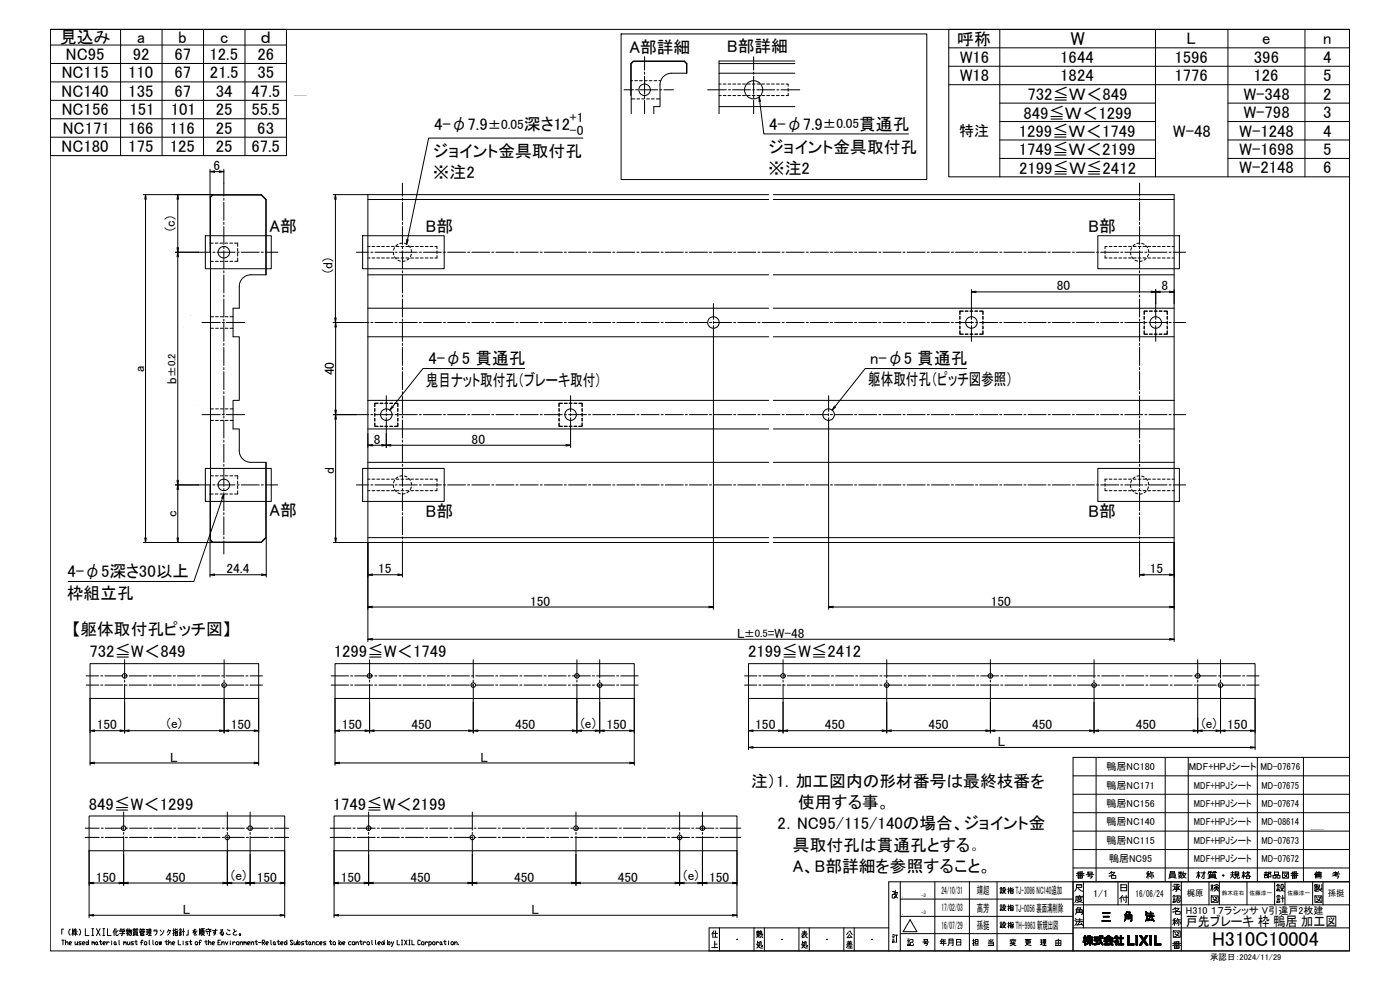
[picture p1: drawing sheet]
<svg xmlns="http://www.w3.org/2000/svg" width="841mm" height="594mm" viewBox="0 0 841 594" stroke-linecap="round" stroke-linejoin="round" font-family="sans-serif">
<!-- layer: TOS_WA -->
<g fill="none" stroke="#000" stroke-width=".6">
<path d="M30 18h781v553h-781zM658 455v75M700 455v75M714 455v75M755 455v75M783 455v75M811 455h-166v116v-41h166h-277v41M645 477h166M645 466h166M645 499h166M645 488h166M645 510h166"/>
<path d="M811 510h.1M811 510v61h-385v-14h108M536 535h1v2h-1v2h1v-1M538 536v2l1 1M538 536h1M538 535l-1 2M539 536v2l-2 1M541 530v41M547 532l4 7h-8zM562 530v41M582 530v41M599 530v41"/>
<path d="M601 534h1M601 536h1h-1zM601 533h1M601 535h1M603 535h1l-2 2M603 535l1 2M604 534v1v-2h-1l-1 2M605 534h1M606 533v4M606 535l-1 1M607 533v2l2-1M607 535h2v2h-2z"/>
<path d="M607 536h2M609 533l-2 1M645 521h166M647 526l2-1 2 1M647 525h4M647 533h3v-2h-3v2l-1 2M647 539h3M647 531h3M648 526h2v1h-2zM648 524v1M648 527h2M648 539v1h1v-1"/>
<path d="M648 533v1l3 1M648 538h.1M649 524v3M650 524h-3M650 524v1M651 538h-5v3v1M651 530v27M653 525h4M654 527l2-1v1h-1M654 524h2v1h-2zM655 525l-1 1M666 526h1"/>
<path d="M667 524h3l-2 2h-2M667 525h1M668 523l-2 2M668 526h2v2h-2zM672 530v14M673 531h4v4h-4zM673 533h4M674 539l-1 1M674 539h4M674 538v1v3M675 540v1M677 538v4h-1"/>
<path d="M678 530v14M689 525h2M690 524v4M690 523l-1 1M690 527v-2l-1 2M691 524h2M691 523v2M691 525v2M692 524v4M693 525v2M703 525h3v2h-3zM703 526h3"/>
<path d="M703 524h3h-3zM703 527h-1M703 530v41M704 532h2l-2 3M704 539h2M705 540h1M705 538h1M705 531h3l-1 1v3h-1M705 527h2M706 534h2M706 533h2M707 538h2v2h-1"/>
<path d="M707 539l1 1M708 538l-1 1v1M708 532v2l1 1M708 525l1-1 1 1M708 526h2M708 524h2M708 524h1M709 532l-1 1M709 526l-1 1h2M709 524v1M710 530v41M710 526l-1 1h-1"/>
<path d="M710 524h.1M711 525v1l1 1M711 525h1M711 524l-1 2M712 525v1l-2 1M719 524h2M720 523v5M721 527l-1-3-1 3M721 524h3M723 523v5M723 524l-1 3M726 524h2"/>
<path d="M726 530v14M726 525h4v2h-4zM726 526h4M726 527h4M727 527l-1 1M727 524v1M727 532h2M728 538h4v4h-4zM728 523l-2 1v1M728 531v4M728 539l1 1M729 524h2"/>
<path d="M729 534l-1-2-1 3M729 532l2-1 1 1M729 527l2 1M730 533h2v1h-2zM730 539v1M730 524v1M730 532h2M730 523l-1 1-1 1M731 532v2l-2 1M731 534l1 1M731 539a4 4 0 0 1-3 3M731 535h1"/>
<path d="M732 530v14M739 526h3M739 524h2M740 526l2 1M740 523v3l-1 1M742 524h2v2h-2zM742 525h2M743 526l-1 1v1M743 526v2h1l1-1M746 524h2M747 523v5M748 527l-1-3-1 3"/>
<path d="M749 526h2v2h-2zM749 530v14M749 525l2 2M749 524h2l-3 3M750 523l-2 2M759 525h3M760 526h1v1h-1zM760 524h1M760 524v1M761 524h.1M761 524v1M763 527h1l-1-2 1-1h-2v3"/>
<path d="M765 526h2v1h-2zM766 524h2v1h-2zM766 530v14M767 532h2M767 539h2M767 534h2v1h-2zM767 526h2v1h-2zM767 534h1M767 533h1M767 531h1M767 540h2M767 538h2"/>
<path d="M769 533h2l-2 2M770 540h2M770 534v1h2M770 524h4v3h-4zM771 538v4M771 524l1 1M771 526l2 1M772 532l-1 1v-2h-1l-1 2M772 530v14M772 524l1 1M773 524v2l-2 1M776 526l2-1 2 1"/>
<path d="M776 525h4M776 526h3v1h-3zM776 527h3M776 524l1 1M778 524v3M779 524h-3M779 524l-1 1M789 530v14M790 532h2M790 534h4M790 538h4v4h-4zM790 534v-1h2v1"/>
<path d="M790 532h.1M790 531v1h2M790 525h.1M791 539v1M791 535h.1M791 524l-1 1v2M791 524h3M791 531v3M791 527v-2h3l-1 2M791 526h3M792 534l-2 1M792 524v1"/>
<path d="M792 539l1 1M792 534h.1M792 534l2 1M792 535h-2M792 525v2M793 532v1M793 524v1M793 539a4 4 0 0 1-2 3M794 534l-1 1M794 525h-3v2M794 531v3M795 530v14"/>
<path d="M801 525h4M801 524h2M802 525v1h2l-1 1M802 524v1M804 525l-2 1M804 524l-3 2M38 558h-1v3M42 558a2.2 2.2 0 0 0 0 4M43 559h1M44 558v4M44 560h2M45 559h1"/>
<path d="M45 558l-1 1M45 558v4M48 558a2.2 2.2 0 0 1 0 4M51 558v4h2M55 558h1M56 558v4M58 558l2 4M60 558l-2 4M62 558h1M62 558v4M65 558v4h2M69 559v3"/>
<path d="M69 558l-1 2M70 558v4h1v-1M71 559l-1 1M72 559h3M72 559h3l-2 1v2M72 558l1 1M73 558v1M75 558l-1 1M76 558v1h1M76 559v1M76 558v4M77 559h2v2l-1 1"/>
<path d="M78 558l-1 2M78 559l-1 2M78 559v3M80 558h1M80 560h2v2h-2zM81 558v1M81 558h-1v1M82 558h1M82 558v1M83 558h-1l-1 1M84 558h1M84 560h2v1h-2z"/>
<path d="M84 558v1M85 558v1M85 559h.1M86 558h1M86 558l-1 1M86 558v1M88 560h1M88 558h1M88 558v3M89 558h2v2h-2zM89 559h2M90 558v4"/>
<path d="M92 559h2l-1 3M92 559h2M96 559h1M98 559l-1 2-1 1M101 558v1M104 559h1M104 558v4M105 558v1h2M107 558l-2 1M108 559v-1l1 1M108 559h1M108 559v3"/>
<path d="M109 559h2M110 558v4M113 559v3h-1M117 558l-1 2 1-1v2M118 558l-2 1M118 559l-1 2v1l1-1M120 558v4M120 558v3M121 558v4M121 558h2M121 559h2v2h-2zM121 559h2"/>
<path d="M122 558v1M124 559v-1h3v1M124 560h3M125 558h.1M126 559v3h-1M129 558v2h-1h1v1l-1 1M131 559h-3M132 559l2-1-2 3 2-1v2l-1-1 1 1M137 558l1 1M141 558v2M142 559l-1 1-1 1 1 1 1-1M429 559l-1 1v3"/>
<path d="M430 559v4M432 557v14M453 557v14M455 559h1M455 560v1M455 559v1h1M456 560v1v-1M456 560h2v2v-1M457 559l-1 3M459 557v14M480 557v14M482 560h3"/>
<path d="M483 559v2l-1 1M486 557v14M507 557v14M510 560l-1 1M510 559h1l1 2M513 557v14M541 550h104M541 540h104M547 542l4 7h-8zM547 552l4 8h-8zM601 544h1M601 555h1"/>
<path d="M601 546h1v1h-1zM601 556h1v1h-1zM601 545h1M601 556h1M601 554h1M603 545h1l-2 2M603 556h1l-2 1M603 546l1 1M603 556l1 1M604 544v1v-1h-1l-1 1M604 555v-1h-1l-1 2M605 544h1"/>
<path d="M605 555h1M606 544v3M606 554v3M606 545l-1 1M606 556h-1M607 544v1h2M607 545h2v2h-2zM607 554v1h2M607 556h2v1h-2zM607 546h2M607 557h2M609 544h-2"/>
<path d="M609 554l-2 1M645 557h166M645 544h166M646 553l1 1M646 552l1 1M646 549l1-1v-2h3v3M647 547h3M647 548h3M647 554l-1 2M647 541h3l-3 1M647 554h4M647 553h3"/>
<path d="M647 541l1 1h3M648 545h1l-1 1v2M648 545l-2 1M649 552v2l-2 2M649 554l2 2M650 555l-3 1M662 553h5M662 548h5M662 549h5M663 551h3M663 550h3M675 553l1-1v-3h4v4h-1"/>
<path d="M676 549h4v4h-1h1v-3h-4v2l-1 1 1-1zM676 550h4v3h-1h1v-3h-4v2l-1 1 1-1zM676 551h4M676 552h4M676 550h4M677 548l-1 2 1-2M677 548l-1 2M677 548h2l-1 1M677 547l-1 2M677 548l-1 1M678 549l1-1h-2h2l-1 2 1-2h-2h2l-1 2M678 549v3"/>
<path d="M688 549l1 1M688 548l1 1M688 547l1 2M689 551l-1 2zM689 551l-1 2M689 550h4M690 549h3M691 548v2l-1 3M691 547v3l-1 3 1-3v-2v2l-1 3M693 553h-4M693 552l-4 1M693 553l-1-2 1 2"/>
<path d="M704 553h3M705 541h1v1h-1zM705 559h4v4h-4zM706 560v1M706 552v4M706 546h2l-1 1-3 1M706 546l1 1M706 552h-1M706 545l-2 1M706 548h3v1h-3zM706 555v-2l-2 2M707 541l-1 1"/>
<path d="M707 560l1 1M707 540v2h1l1-1M707 553h2M707 552v2M708 554l-1 1M708 540v1M708 553v3M708 560a4 4 0 0 1-2 3M709 541h.1M709 554v1M729 540l2 1M767 541h2v1h-2z"/>
<path d="M791 540l2 1M37 565h2M38 565v3M39 567l1-1 1 2M39 565v3M42 567h1v-1h-1v1l1 1M44 561v-2l-1 2M44 561l1-1 1 1M45 566v2l2-1M47 566v2M49 566h-2l2 1-2 1M50 567h1v-1h-1v2h1"/>
<path d="M52 566l1 1-1 1v-1zM53 565v3M55 562h1M55 566h1v1M55 566v2M56 566h1v2M58 566h1l-1 2-1-1zM59 567v1M60 566h1M60 565v2l1 1v-1M62 562h1M62 567h1v-1h-1v1l1 1"/>
<path d="M64 566v2M66 566h-1l-1 1M67 565v1M67 566v2M69 566h1l-1 2v-1zM70 567v1M71 565l1 3M72 561h3M74 566h1v1M74 566v2M75 566h1v2M77 566v2l1-1"/>
<path d="M77 560l-1 1M78 566v2M80 566h-1l1 1-1 1M80 560h2M80 561h2M81 562h-1M81 566h1M82 565v2v1v-1M82 562h1M84 560v-1h3v1M84 561h2v1h-2zM84 561h.1"/>
<path d="M84 566h2M86 565h-1v3M87 566h1v2l-1-1zM89 561h-1M89 562h2M89 561h2M90 565v3M92 565v3M94 566h1l-1 2-1-1zM96 566v2v-2l1 2v-2M99 566h2M100 565v2v1l1-1"/>
<path d="M100 560l1-1h1l-1 3M101 567l1-1 1 2M101 565v3M104 567h1v-1h-1v1l1 1M105 560l-1 1M105 560h2v2h-2zM105 561h2M107 565v3h2M108 560h1M108 561v1M109 561h.1M109 561l-1 1"/>
<path d="M110 565v1M110 566v2M113 566h-1v1h1l-1 1M114 566h1M114 565v2l1 1v-1M118 566h1l-1 2-1-1zM119 566h2M121 565h-1v3M121 560h2M122 561l-1 1M122 561l1 1M123 566h1"/>
<path d="M124 565v2v1v-1M124 560l1 1M125 567l1-1 1 2M125 565v3M127 567h2v-1h-2v1l2 1M131 566h1M132 565h-1v3h1M133 567l1-1 1 2M133 566v2M135 566l1 2 1-2M136 560v1h1h1M138 565v1"/>
<path d="M138 566v2M140 566v2M141 566l-1 1M142 566h2l-1 2-1-1zM144 567l1-1 1 2M144 566v2M146 566h1v1M146 566v2M147 566h1v2M149 567h1v-1h-1v1l1 1M151 567l1-1v2M151 566v2"/>
<path d="M153 566h2M154 565v2v1l1-1M155 566h2M158 566h1v-1h-1v3M158 566l1 2M160 567h1v-1h-1v1l1 1M163 565v3M165 566v2l-1-1zM165 567l1 1M166 566h2M167 565v2l1 1v-1M169 567h1v-1h-1v1l1 1"/>
<path d="M171 566l1 1v1l-1-1zM172 565v3M176 565h-1h-1l2 2-1 1-1-1M177 566v2l1-1M178 566v2M179 565v3M180 566v2l-1-1zM183 566h-2l2 1-2 1M183 566h2M184 565v2v1l1-1M186 566h1l-1 2-1-1zM187 567v1"/>
<path d="M188 567l1-1v2M188 566v2M191 566h-1v2h1M192 567h1v-1h-1v1l1 1M196 566h-2l2 1-2 1M198 566h1M199 565v2v1v-1M200 566h2l-1 2-1-1zM204 565v3M204 566h1v2l-1-1zM206 567h1v-1h-1v2h1M211 566h-2l1 2h1"/>
<path d="M212 566h1v2l-1-1zM214 567l1-1v2M214 566v2M216 566h1M217 565v2v1v-1M218 566v2M220 566h-1l-1 1M221 566h1v2l-2-1zM223 565l1 3M226 565v3M227 567h1v-1h-1v2h1M230 566l1 1-1 1-1-1z"/>
<path d="M231 565v3M233 565v3M234 566v2l-1-1zM235 566l1 2M237 566l-2 2M239 565v3h1M241 565h1M241 568h1M242 565v3M243 565l1 3M244 565l-1 3M246 565h.1"/>
<path d="M246 568h.1M246 565v3M247 565v3h2M252 565h-1v3l1-1M254 566h1l-1 2-1-1zM255 566v2M257 566h-1l-1 1M258 566h1v2h-1M258 566v2M260 566h1v2l-1-1zM262 566v2M264 566h-1l-1 1"/>
<path d="M265 566v2l-1-1zM265 567l1 1M266 566h2M267 565v2l1 1v-1M269 565v1M269 566v2M271 566h1v2l-1-1zM273 567l1-1 1 2M273 566v2M275 567v1M428 569h3M428 560v1"/>
<path d="M429 561h2M429 563h2M429 567h2M429 565v4M443 564h.1M455 561h1M455 567l1 2h2M455 566h1l-1 3M455 565v3M455 562v1M455 561v1M456 562v1"/>
<path d="M456 562h-1M457 560v1M457 562v1M458 562v1M458 568h-1v-2h-1v3M470 564h.1M482 562v1M482 561h3M482 567l1 2h2M482 566h1l-1 3M482 565v3M483 561l2 2"/>
<path d="M484 563h-2M485 562h-1M485 568h-1v-2h-1v3M497 564h.1M509 568h3M509 566h3M509 567h3M509 569h3M510 568l-1 1M510 565v1M510 568h2M510 561l-1 2h2"/>
<path d="M510 566v2M511 568v1M511 562l1 1M511 565v1M524 564h.1M536 562h1M536 565h1v1h-1zM536 561h1M536 564h1M536 563h1M537 562h2M539 562v4h-1"/>
<path d="M541 561h104M545 565h2M545 567h1v1h-1zM545 566h1M545 564h1M547 564h1v2h-1v2h2v-1M554 566h4M555 567h2l-1 1M555 564h2v1h-2zM556 566l-1 1M565 567h3M566 565l-1 1"/>
<path d="M566 564v1h2M567 565v3M568 566h-2v1M569 568l1-1v-3h3v4h-1M570 566h3M570 565h3M575 564h2v4h-2zM575 566h2M584 565h1M585 564v4M585 566l-1 1M585 568h3"/>
<path d="M586 564h2v3h-2zM586 566h2M594 566h3v2h-3M594 567h3M594 565h1M595 564v2M597 564l-1 1M607 568l3-1h-2l2 1M607 565h3M607 565h.1M608 565l-1 1M608 566l-1 1"/>
<path d="M609 564v1M609 565v1M610 565h.1M616 564h3M616 565h3v2h-3zM616 566h3M617 567l2 1M618 564v3l-2 1M625 566h1M625 565h1M626 565v2M626 567h-1"/>
<path d="M626 568h2M627 567h1M627 564h1v2h-1zM627 565h1M627 564v4M634 565h3v3h-3zM634 567h3M636 564v4M651 563v1M651 565v1M651 564v2M651 563v2"/>
<path d="M652 562v1h1v1h-1l1 1v1l-1-1v3v-3l-1 1v-2v-1h1zM652 562v6M652 563v1M652 564v1M653 563v1M653 564v1M653 563v2M653 566v1M653 562h1v1v-1h1v1h1v1h-1h2v1h-1l1 3-2-2v2h-1v-2l-1 2 1-3h-1v-1h1h-1zM653 562v2M654 564v1M654 562v2"/>
<path d="M654 566v1M654 564v3M654 562v1M654 563v1M654 564v2M654 562v6M655 562v6M655 563v1M655 564v2M656 563v1M656 564v2M656 564v3"/>
<path d="M656 564v1M656 566v1M657 564v1M657 567v1M657 563h3v-1h1v1h2v1h-2l2 4-2-2-1-2h-3zM657 563v1M657 564h3v1h-1v2l2-1v1l-4 1v-1h2v-2h-2zM658 563v1M658 564v1M658 567v1M659 563v1M659 564v3"/>
<path d="M659 564v1M659 567h.1M660 563v1M660 564v1M660 567h.1M660 566v1M661 562v3M661 566v1M661 562v4M661 562v5M661 563v1M661 565v2"/>
<path d="M662 563v1M662 565v2M662 562h1v1h-1zM662 562v1M662 566v1M662 566v2M662 567v1M663 563l3-1 3 1v1h-5h-1zM663 565h6v1h-4v1h2v-1h1l1 2-1-1-5 1 1-2h-1zM663 563v1M663 565v1M663 567v1"/>
<path d="M664 565v1M664 567v1M664 563v1M664 566v2M664 565v3M664 564a1.7 1.7 0 0 1 2-1 1.7 1.7 0 0 1 2 1zM665 565v3M665 563v1M665 565v2M665 567v1M665 564h.1M665 565v1"/>
<path d="M665 562v1M666 564h.1M666 565v1M666 567v1M666 562v1M667 562v1M667 564h.1M667 565v1M667 567v1M667 563v1M667 566h.1M667 567h.1"/>
<path d="M667 566v1M668 563v1M668 565v1M668 566v1M668 566v2M668 567v1M669 563v1M669 565v1M669 567v1M669 566h.1M670 563v1M670 565v1"/>
<path d="M670 562l2 1-1 2 1 1h-1v2h-1v-2h-1l2-2h-1zM670 562v2M670 565v3M671 562v2M671 564v4M671 562v6M671 563v3M671 565v1M671 563v2M672 565v1M672 563v1M672 567v1"/>
<path d="M673 563v1M673 567v1M673 562h1v1h1v1h-1v3h1v1h-3v-1h1v-3h-1v-1h1zM673 562v6M674 562v6M674 563v1M674 567v1M675 563v1M675 567v1M677 562h1v5h3v1h-4zM677 562v6M678 562v6"/>
<path d="M679 567v1M680 567v1M681 567v1M682 562h1v6h-1zM682 562v6M683 562v6M685 562h1l1 2 1-2h2l-2 3 2 3h-2l-1-2-1 2h-2l2-3zM685 562h.1M685 567v1M685 562v1M685 566v2M686 562v2"/>
<path d="M686 566v2M686 566v1M686 565v2M686 563v1M686 563v4M687 563v3M687 564v2M688 563v4M688 563v2M688 565v2M688 563v1M688 566v1"/>
<path d="M688 562v2M688 566v2M689 566v2M689 562v1M689 567v1M689 562h.1M690 568h.1M691 562h1v6h-1zM691 562v6M692 562v6M694 562h1v5h2v1h-3zM694 562v6"/>
<path d="M695 567v1M696 567v1M697 567v1M704 568l3-1 2 1M704 567h5M706 568h2v2h-2zM706 566v1M706 569h2M706 561l2 1M707 566v4M708 566h-3M708 566v1"/>
<circle cx="735" cy="526" r=".4"/>
<circle cx="144" cy="561" r=".5"/>
</g>
<!-- layer: TOS_M1 -->
<g fill="none" stroke="#000" stroke-width=".6">
<path d="M30 18h142v75h-142zM72 18v75M97 18v75M122 18v75M147 18v75M30 27h142M30 38h142M373 20h184v88h-184zM30 49h142M181 50l3 7h-7zM30 60h142M30 71h142"/>
<path d="M378 69l4 6h-8zM30 82h142M86 117h42M87 120v203M107 120v29M126 102v16M129 103h3M134 102v8M200 117h21M202 120v71M105 152h14M107 154v135"/>
<path d="M584 174v8M586 175h106M694 174v8M697 175h6M705 174v8M114 190l4 6h-7zM200 194h14M202 196v50M429 205v161M116 244l3 7h-7zM200 249h14M202 252v71"/>
<path d="M221 260v9M224 267h5M232 260v9M235 267h105M343 260v9M498 260v106M105 291h14M107 294v29M86 326h42M126 324v23M160 323v24M200 326h21v59"/>
<path d="M242 333v14M685 333v14M705 326v59M129 345h28M224 345h15M687 345h16M224 365h202M501 365h202M224 384h479M54 420v40M135 420v20M155 420v40"/>
<path d="M201 420v40M347 420v20M381 420v40M450 420v30M754 420v30M57 439h15M75 422v18M78 439h54M137 439h16M204 439h15M222 422v18M225 439h57"/>
<path d="M284 422v18M287 439h57M349 439h8M360 422v18M363 439h15M452 439h16M470 422v18M473 439h57M533 422v18M535 439h57M595 422v18M598 439h56"/>
<path d="M657 422v18M660 439h57M720 422v18M722 439h8M733 422v18M736 439h15M57 458h96M204 458h174M452 449h299M545 483l3 6h-7zM791 491l4 7h-7zM54 511v40"/>
<path d="M74 513v19M137 511v21M150 513v19M171 511v40M201 511v40M221 513v19M284 513v19M346 513v19M408 511v21M422 513v19M443 511v40M56 530h16"/>
<path d="M77 530h57M139 530h8M153 530h15M203 530h16M224 530h57M286 530h57M349 530h57M411 530h8M425 530h15M56 550h112M203 550h237"/>
</g>
<!-- layer: TOS_S1 -->
<g fill="none" stroke="#000" stroke-width=".6">
<path d="M432 38h45M477 37h-45v31M432 44h45M379 68v-30l2-1h30l1 1v6h-9a7 7 0 0 0-7 7v13h-3v4M432 64h45M126 119l2-2h29l3 3v45h-9a7 7 0 0 0-7 7v13h-4v17h4v38h-4v18h4v13a7 7 0 0 0 7 7h9v45l-3 3h-29l-2-2zM221 120h241M462 117h-241v209h241M465 117h240v209h-240M465 120h240M221 165h241M465 165h240"/>
<path d="M221 185h241M465 185h240M221 202h241M465 202h240M221 240h241M221 258h241M465 240h240M465 258h240M221 278h241M465 278h240M221 323h241M465 323h240"/>
<path d="M54 399h101v21h-101zM201 399h180v21h-180zM450 399h304v21h-304zM54 490h117v21h-117zM201 490h242v21h-242z"/>
<circle cx="387" cy="54" r="3"/>
<circle cx="453" cy="54" r="5"/>
<circle cx="134" cy="152" r="3"/>
<circle cx="429" cy="194" r="3"/>
<circle cx="584" cy="194" r="3"/>
<circle cx="694" cy="194" r="3"/>
<circle cx="232" cy="249" r="3"/>
<circle cx="343" cy="249" r="3"/>
<circle cx="498" cy="249" r="3"/>
<circle cx="134" cy="291" r="3"/>
<circle cx="75" cy="406" r="1.4"/>
<circle cx="135" cy="412" r="1.4"/>
<circle cx="222" cy="406" r="1.4"/>
<circle cx="284" cy="412" r="1.4"/>
<circle cx="347" cy="406" r="1.4"/>
<circle cx="360" cy="412" r="1.4"/>
<circle cx="470" cy="406" r="1.4"/>
<circle cx="533" cy="412" r="1.4"/>
<circle cx="595" cy="406" r="1.4"/>
<circle cx="657" cy="412" r="1.4"/>
<circle cx="720" cy="406" r="1.4"/>
<circle cx="733" cy="412" r="1.4"/>
<circle cx="74" cy="497" r="1.4"/>
<circle cx="150" cy="497" r="1.4"/>
<circle cx="221" cy="497" r="1.4"/>
<circle cx="346" cy="497" r="1.4"/>
<circle cx="422" cy="497" r="1.4"/>
<circle cx="137" cy="503" r="1.4"/>
<circle cx="284" cy="503" r="1.4"/>
<circle cx="408" cy="503" r="1.4"/>
</g>
<!-- layer: TOS_K3 -->
<g fill="none" stroke="#000" stroke-width=".6">
<path d="M387 34v8M453 34v8M375 54h6M382 54h1M384 54h11M387 43v2M387 46v11M387 58v1M396 54h2M399 54h6M425 54h11M438 54h1"/>
<path d="M440 54h11M452 54h1M453 43v2M453 46v11M453 58v1M455 54h10M467 54h1M469 54h11M387 60v8M453 60v8M134 110v8M134 119v1"/>
<path d="M242 110v8M242 119v1M685 110v8M685 119v1M134 122v10M134 134v1M134 136v11M242 122v10M242 134v1M242 136v11M685 122v10M685 134v1"/>
<path d="M685 136v11M119 152h8M128 152h1M130 152h11M134 148v1M134 151v10M142 152h2M145 152h11M157 152h1M159 152h8M214 152h8M223 152h1"/>
<path d="M225 152h11M237 152h2M240 152h11M242 148v1M242 151v10M252 152h1M254 152h11M266 152h2M269 152h11M281 152h1M283 152h11M295 152h2"/>
<path d="M298 152h11M310 152h1M312 152h11M325 152h1M327 152h11M339 152h1M342 152h10M354 152h1M356 152h11M368 152h1M371 152h10M383 152h1"/>
<path d="M385 152h11M397 152h1M400 152h10M412 152h1M414 152h11M426 152h1M429 152h11M441 152h1M443 152h11M455 152h2M458 152h11M470 152h1"/>
<path d="M472 152h11M484 152h2M487 152h11M499 152h1M501 152h11M513 152h2M516 152h11M528 152h1M530 152h11M542 152h2M545 152h11M557 152h1"/>
<path d="M559 152h11M572 152h1M574 152h11M586 152h1M589 152h10M601 152h1M603 152h11M615 152h1M618 152h10M630 152h1M632 152h11M644 152h1"/>
<path d="M647 152h10M659 152h1M661 152h11M673 152h1M676 152h11M685 148v1M685 151v10M688 152h1M690 152h11M702 152h2M705 152h7M134 163v1"/>
<path d="M134 165v11M134 177v1M134 180v10M242 163v1M242 165v11M242 177v1M242 180v10M685 163v1M685 165v11M685 177v1M685 180v10M121 194h11"/>
<path d="M134 194h1M134 192v1M134 194v11M136 194h11M214 194h8M223 194h1M225 194h11M237 194h2M240 194h11M242 192v1M242 194v11M252 194h1"/>
<path d="M254 194h11M266 194h2M269 194h11M281 194h1M283 194h11M295 194h2M298 194h11M310 194h1M312 194h11M325 194h1M327 194h11M339 194h1"/>
<path d="M342 194h10M354 194h1M356 194h11M368 194h1M371 194h10M383 194h1M385 194h11M397 194h1M400 194h10M412 194h1M414 194h11M426 194h1"/>
<path d="M429 182v10M429 193v1M429 196v9M429 194h11M441 194h1M443 194h11M455 194h2M458 194h11M470 194h1M472 194h11M484 194h2M487 194h11"/>
<path d="M499 194h1M501 194h11M513 194h2M516 194h11M528 194h1M530 194h11M542 194h2M545 194h11M557 194h1M559 194h11M572 194h1M574 194h11"/>
<path d="M584 182v10M584 193v1M584 196v9M586 194h1M589 194h10M601 194h1M603 194h11M615 194h1M618 194h10M630 194h1M632 194h11M644 194h1"/>
<path d="M647 194h10M659 194h1M661 194h11M673 194h1M676 194h11M685 192v1M685 194v11M688 194h1M690 194h11M694 182v10M694 193v1M694 196v9"/>
<path d="M702 194h2M705 194h7M134 206v1M134 209v11M242 206v1M242 209v11M685 206v1M685 209v11M134 221v1M134 223v11M134 235v2M134 238v11"/>
<path d="M232 238v9M242 221v1M242 223v11M242 235v2M242 238v11M343 238v9M498 238v9M685 221v1M685 223v11M685 235v2M685 238v11M121 249h11"/>
<path d="M134 249h1M134 250v1M134 252v11M136 249h11M214 249h8M223 249h1M225 249h11M232 248v2M232 251v9M237 249h2M240 249h11M242 250v1"/>
<path d="M242 252v11M252 249h1M254 249h11M266 249h2M269 249h11M281 249h1M283 249h11M295 249h2M298 249h11M310 249h1M312 249h11M325 249h1"/>
<path d="M327 249h11M339 249h1M342 249h10M343 248v2M343 251v9M354 249h1M356 249h11M368 249h1M371 249h10M383 249h1M385 249h11M397 249h1"/>
<path d="M400 249h10M412 249h1M414 249h11M426 249h1M429 249h11M441 249h1M443 249h11M455 249h2M458 249h11M470 249h1M472 249h11M484 249h2"/>
<path d="M487 249h11M498 248v2M498 251v9M499 249h1M501 249h11M513 249h2M516 249h11M528 249h1M530 249h11M542 249h2M545 249h11M557 249h1"/>
<path d="M559 249h11M572 249h1M574 249h11M586 249h1M589 249h10M601 249h1M603 249h11M615 249h1M618 249h10M630 249h1M632 249h11M644 249h1"/>
<path d="M647 249h10M659 249h1M661 249h11M673 249h1M676 249h11M685 250v1M685 252v11M688 249h1M690 249h11M702 249h2M705 249h7M134 264v2"/>
<path d="M134 267v11M134 279v1M242 264v2M242 267v11M242 279v1M685 264v2M685 267v11M685 279v1M119 291h8M128 291h1M130 291h11M134 281v11"/>
<path d="M134 293v2M134 296v11M142 291h2M145 291h11M157 291h1M159 291h8M214 291h8M223 291h1M225 291h11M237 291h2M240 291h11M242 281v11"/>
<path d="M242 293v2M242 296v11M252 291h1M254 291h11M266 291h2M269 291h11M281 291h1M283 291h11M295 291h2M298 291h11M310 291h1M312 291h11"/>
<path d="M325 291h1M327 291h11M339 291h1M342 291h10M354 291h1M356 291h11M368 291h1M371 291h10M383 291h1M385 291h11M397 291h1M400 291h10"/>
<path d="M412 291h1M414 291h11M426 291h1M429 291h11M441 291h1M443 291h11M455 291h2M458 291h11M470 291h1M472 291h11M484 291h2M487 291h11"/>
<path d="M499 291h1M501 291h11M513 291h2M516 291h11M528 291h1M530 291h11M542 291h2M545 291h11M557 291h1M559 291h11M572 291h1M574 291h11"/>
<path d="M586 291h1M589 291h10M601 291h1M603 291h11M615 291h1M618 291h10M630 291h1M632 291h11M644 291h1M647 291h10M659 291h1M661 291h11"/>
<path d="M673 291h1M676 291h11M685 281v11M685 293v2M685 296v11M688 291h1M690 291h11M702 291h2M705 291h7M134 308v1M134 310v11M242 308v1"/>
<path d="M242 310v11M685 308v1M685 310v11M134 322v2M134 325v8M242 322v2M242 325v8M685 322v2M685 325v8M75 396v11M135 396v11M222 396v11"/>
<path d="M284 396v11M347 396v11M360 396v11M470 396v11M533 396v11M595 396v11M657 396v11M720 396v11M733 396v11M52 412h7M52 406h7M61 412h1"/>
<path d="M61 406h1M63 412h11M63 406h11M75 408v2M75 411v11M75 412h1M75 406h1M78 412h10M78 406h10M90 412h1M90 406h1M92 412h11"/>
<path d="M92 406h11M104 412h1M104 406h1M107 412h10M107 406h10M119 412h1M119 406h1M121 412h11M121 406h11M133 412h1M133 406h1M135 408v2"/>
<path d="M135 411v11M136 412h10M136 406h10M148 412h1M148 406h1M150 412h8M150 406h8M199 412h10M199 406h10M211 412h1M211 406h1M213 412h11"/>
<path d="M213 406h11M222 408v2M222 411v11M225 412h1M225 406h1M228 412h10M228 406h10M240 412h1M240 406h1M242 412h11M242 406h11M254 412h1"/>
<path d="M254 406h1M257 412h10M257 406h10M269 412h1M269 406h1M271 412h11M271 406h11M283 412h1M283 406h1M284 408v2M284 411v11M286 412h11"/>
<path d="M286 406h11M298 412h1M298 406h1M300 412h11M300 406h11M312 412h2M312 406h2M315 412h11M315 406h11M327 412h1M327 406h1M329 412h11"/>
<path d="M329 406h11M341 412h2M341 406h2M344 412h11M344 406h11M347 408v2M347 411v11M356 412h1M356 406h1M358 412h11M358 406h11M360 408v2"/>
<path d="M360 411v11M370 412h2M370 406h2M373 412h10M373 406h10M447 412h8M447 406h8M456 412h1M456 406h1M458 412h11M458 406h11M470 412h2"/>
<path d="M470 406h2M470 408v2M470 411v11M473 412h11M473 406h11M485 412h1M485 406h1M487 412h11M487 406h11M499 412h2M499 406h2M502 412h11"/>
<path d="M502 406h11M514 412h1M514 406h1M516 412h11M516 406h11M529 412h1M529 406h1M531 412h11M531 406h11M533 408v2M533 411v11M543 412h1"/>
<path d="M543 406h1M546 412h10M546 406h10M558 412h1M558 406h1M560 412h11M560 406h11M572 412h1M572 406h1M575 412h10M575 406h10M587 412h1"/>
<path d="M587 406h1M589 412h11M589 406h11M595 408v2M595 411v11M601 412h1M601 406h1M604 412h10M604 406h10M616 412h1M616 406h1M618 412h11"/>
<path d="M618 406h11M630 412h1M630 406h1M633 412h11M633 406h11M645 412h1M645 406h1M647 412h11M647 406h11M657 408v2M657 411v11M659 412h2"/>
<path d="M659 406h2M662 412h11M662 406h11M674 412h1M674 406h1M676 412h11M676 406h11M688 412h2M688 406h2M691 412h11M691 406h11M703 412h1"/>
<path d="M703 406h1M705 412h11M705 406h11M717 412h2M717 406h2M720 408v2M720 411v11M720 412h11M720 406h11M732 412h1M732 406h1M733 408v2"/>
<path d="M733 411v11M734 412h11M734 406h11M746 412h2M746 406h2M749 412h7M749 406h7M51 497h9M61 497h1M63 497h11M74 488v11M74 500v1"/>
<path d="M75 497h2M78 497h11M90 497h1M92 497h11M104 497h2M107 497h11M119 497h1M121 497h11M133 497h2M136 497h11M137 488v11M137 500v1"/>
<path d="M148 497h1M150 488v11M150 500v1M150 497h11M163 497h1M165 497h8M198 497h13M212 497h1M215 497h10M221 488v11M221 500v1M227 497h1"/>
<path d="M229 497h11M241 497h1M244 497h10M256 497h1M258 497h11M270 497h1M273 497h11M284 488v11M284 500v1M285 497h1M287 497h11M299 497h2"/>
<path d="M302 497h11M314 497h1M316 497h11M328 497h2M331 497h11M343 497h1M345 497h11M346 488v11M346 500v1M357 497h2M360 497h11M372 497h1"/>
<path d="M374 497h11M386 497h2M389 497h11M401 497h1M404 497h10M408 488v11M408 500v1M416 497h1M418 497h11M422 488v11M422 500v1M430 497h1"/>
<path d="M433 497h12M51 503h9M61 503h1M63 503h11M74 502v11M75 503h2M78 503h11M90 503h1M92 503h11M104 503h2M107 503h11M119 503h1"/>
<path d="M121 503h11M133 503h2M136 503h11M137 502v11M148 503h1M150 502v11M150 503h11M163 503h1M165 503h8M198 503h13M212 503h1M215 503h10"/>
<path d="M221 502v11M227 503h1M229 503h11M241 503h1M244 503h10M256 503h1M258 503h11M270 503h1M273 503h11M284 502v11M285 503h1M287 503h11"/>
<path d="M299 503h2M302 503h11M314 503h1M316 503h11M328 503h2M331 503h11M343 503h1M345 503h11M346 502v11M357 503h2M360 503h11M372 503h1"/>
<path d="M374 503h11M386 503h2M389 503h11M401 503h1M404 503h10M408 502v11M416 503h1M418 503h11M422 502v11M430 503h1M433 503h12"/>
</g>
<!-- layer: 0 -->
<g fill="none" stroke="#000" stroke-width=".6">
<path d="M570 18h241v88h-241zM601 18v88M694 18v88M738 18v88M784 18v88M570 29h241M570 40h241M456 58l3 22h87M570 51h241M457 61l-1-3v3M601 62h93M601 73h93"/>
<path d="M738 62h73M738 73h73M350 83h-92l-14 64M601 84h93M601 95h93M738 84h73M738 95h73M87 120v-3l1 3M87 117v3M106 120l1-3v3M107 117v3M126 103h3"/>
<path d="M129 103h-3l3 1M132 103h2l-2 1M132 103h2M201 120l1-3v3M202 117v3M106 154l1-2v2M106 149l1 3v-3M107 149v5M244 144v3l1-3M584 175h2M586 175h-2l2 1M692 175h2l-2 1"/>
<path d="M692 175h5M697 175h-3l3 1M703 175h2l-2 1M703 175h2M201 191l1 3v-3M201 196l1-2v2M202 191v5M315 221h-61l-20 25M581 221h-61l-20 25M201 252l1-3v3M201 246l1 3v-3M202 246v6"/>
<path d="M236 244l-2 2 2-2M501 244l-1 2 2-2M221 267h3M224 267h-3l3 1M229 267h3l-3 1M229 267h6M235 267h-3l3 1M340 267h3l-3 1M340 267h3M106 289l1 2v-2M106 294l1-3v3M107 289v5"/>
<path d="M133 299l1-2v3M134 297l-18 52h-75M87 323v3l1-3M87 323v3M106 323l1 3v-3M107 323v3M201 323l1 3v-3M202 323v3M126 345h3M129 345h-3l3 1M157 345h3l-3 1M157 345h3"/>
<path d="M221 345h3M224 345h-3l3 1M239 345h3l-3 1M239 345h3M685 345h2M687 345h-2l2 1M703 345h2l-2 1M703 345h2M221 365h3M224 364l-3 1h3M426 364l3 1h-3M426 365h3"/>
<path d="M498 365h3M501 364l-3 1h3M703 364l2 1h-2M703 365h2M221 384h3M224 384h-3h3M703 384h2h-2M703 384h2M54 439h3M57 438l-3 1h3M72 438l3 1h-3M72 439h6"/>
<path d="M78 438l-3 1h3M132 438l3 1h-3M132 439h5M137 438l-2 1h2M153 438l2 1h-2M153 439h2M201 439h3M204 438l-3 1h3M219 438l3 1h-3M219 439h6M225 438l-3 1h3M282 438l2 1h-2"/>
<path d="M282 439h5M287 438l-3 1h3M344 438l3 1h-3M344 439h5M349 438l-2 1h2M357 438l3 1h-3M357 439h6M363 438l-3 1h3M378 438l3 1h-3M378 439h3M450 439h2M452 438l-2 1h2"/>
<path d="M468 438l2 1h-2M468 439h5M473 438l-3 1h3M530 438l3 1h-3M530 439h5M535 438l-2 1h2M592 438l3 1h-3M592 439h6M598 438l-3 1h3M654 438l3 1h-3M654 439h6M660 438l-3 1h3"/>
<path d="M717 438l3 1h-3M717 439h5M722 438l-2 1h2M730 438l3 1h-3M730 439h6M736 438l-3 1h3M751 438l3 1h-3M751 439h3M54 458h3M57 458h-3l3 1M153 458h2l-2 1M153 458h2"/>
<path d="M201 458h3M204 458h-3l3 1M378 458h3l-3 1M378 458h3M450 449h2M452 449h-2h2M751 449h3h-3M751 449h3M54 530h2M56 530h-2l2 1M72 530h2l-2 1M72 530h5"/>
<path d="M77 530h-3l3 1M134 530h3l-3 1M134 530h5M139 530h-2l2 1M147 530h3l-3 1M147 530h6M153 530h-3l3 1M168 530h3l-3 1M168 530h3M201 530h2M203 530h-2l2 1M219 530h2l-2 1"/>
<path d="M219 530h5M224 530h-3l3 1M281 530h3l-3 1M281 530h5M286 530h-2l2 1M343 530h3l-3 1M343 530h6M349 530h-3l3 1M406 530h2l-2 1M406 530h5M411 530h-3l3 1M419 530h3l-3 1"/>
<path d="M419 530h6M425 530h-3l3 1M440 530h3l-3 1M440 530h3M54 550h2M56 549l-2 1h2M168 549l3 1h-3M168 550h3M201 550h2M203 549l-2 1h2M440 549l3 1h-3M440 550h3"/>
</g>
<!-- layer: TOS_K2 -->
<g fill="none" stroke="#000" stroke-width=".6">
<path d="M379 48h1M379 59h2M381 48h2M383 59h1M384 48h2M386 59h1M387 48h2M388 59h2M390 48h2M391 59h2M393 48h2M394 59h2"/>
<path d="M396 48h1M432 50h1M432 57h1M434 50h2M434 57h2M437 50h2M437 57h2M440 50h2M440 57h2M443 50h2M443 57h2M446 50h2"/>
<path d="M446 57h2M449 50h2M449 57h2M452 50h2M452 57h2M455 50h1M455 57h1M458 50h1M458 57h1M461 50h1M461 57h1M464 50h1"/>
<path d="M464 57h1M466 50h2M466 57h2M469 50h2M469 57h2M472 50h1v2M473 53v2M473 56v1h-1M123 142h40v19h-40zM126 146h2M126 157h2M129 146h2"/>
<path d="M129 157h2M132 146h2M132 157h2M135 146h2M135 157h2M138 146h2M138 157h2M141 146h2v2M143 149v2M143 152v2M143 155v2h-2M218 142h49v19h-49z"/>
<path d="M221 148h1M221 155h1M223 148h2M223 155h2M226 148h2M226 155h2M229 148h2M229 155h2M232 148h2M232 155h2M235 148h2M235 155h2"/>
<path d="M236 152l1 1M237 149l-1 1M237 154l1 2M238 148h2M238 155h2M239 147l-1 1M239 156l2 1M241 148h2M241 155h2M242 146h-2M243 146l1 1M243 157h-1"/>
<path d="M244 148h1M244 155h1M245 148l1 1M246 155l-2 1M247 148h1M247 155h1M247 150v2M247 153l-1 1M250 148h1M250 155h1M253 148h1M253 155h1"/>
<path d="M255 148h2M255 155h2M258 148h2M258 155h2M261 148h2v1M263 151v1M263 154v1h-2M659 142h49v19h-49zM664 154v1h1M664 151v1M665 148h-1v1M666 148h2"/>
<path d="M666 155h2M669 148h2M669 155h2M672 148h2M672 155h2M675 148h2M675 155h2M678 148h2M678 155h2M679 152v1M680 149l-1 1M680 154l1 2"/>
<path d="M681 148h2M681 155h2M682 147l-1 1M682 156l1 1M684 148h1M684 155h1M685 146h-2M686 146l1 1M686 157h-1M687 148h1M687 155h1M688 148l1 1"/>
<path d="M689 155l-2 1M690 148h1M690 155h1M690 150v2M690 153l-1 1M692 148h2M692 155h2M695 148h2M695 155h2M698 148h2M698 155h2M701 148h2"/>
<path d="M701 155h2M704 148h1M704 155h1M126 190h2M126 197h2M129 190h2M129 197h2M132 190h2M132 197h2M135 190h2M135 197h2M138 190h2"/>
<path d="M138 197h2M577 199v2h2M577 187v2v-2h2zM577 190v2M577 193v2M577 196v2M580 187h1M583 187h1M586 187h1M589 187h1v2M590 199v2h-1M590 190v2"/>
<path d="M590 193v2M590 196v2M687 199v2h2M687 187v2v-2h2zM687 190v2M687 193v2M687 196v2M691 187h1M693 187h2M696 187h2M699 187h2v2M701 199v2h-2"/>
<path d="M701 190v2M701 193v2M701 196v2M580 201h1M583 201h1M586 201h1M691 201h1M693 201h2M696 201h2M126 246h2M126 253h2M129 246h2"/>
<path d="M129 253h2M132 246h2M132 253h2M135 246h2M135 253h2M138 246h2M138 253h2M225 254v2h2M225 242v2v-2h2zM225 245v2M225 248v2M225 251v2"/>
<path d="M228 256h2M228 242h2M231 256h2M231 242h2M234 256h2M234 242h2M237 242h2v2M239 254v2h-2M239 245v2M239 248v2M239 251v2M336 254v2h2"/>
<path d="M336 242v2v-2h2zM336 245v2M336 248v2M336 251v2M339 256h2M339 242h2M342 256h2M342 242h2M345 256h2M345 242h2M348 242h2v2M350 254v2h-2"/>
<path d="M350 245v2M350 248v2M350 251v2M123 281h40v20h-40zM126 297h2M126 286h2M129 297h2M129 286h2M132 297h2M132 286h2M135 297h2M135 286h2"/>
<path d="M138 297h2M138 286h2M141 286h2v2M143 289v2M143 292v2M143 295v2h-2M218 281h49v20h-49zM221 295h1M221 288h1M223 295h2M223 288h2M226 295h2"/>
<path d="M226 288h2M229 295h2M229 288h2M232 295h2M232 288h2M235 295h2M235 288h2M236 291l1 2M237 289l-1 1M237 294l1 1M238 295h2M238 288h2"/>
<path d="M239 287l-1 1M239 296l2 1M241 295h2M241 288h2M242 286h-2M243 286l1 1M243 297h-1M244 295h1M244 288h1M245 287l1 2M246 295l-2 1M247 295h1"/>
<path d="M247 288h1M247 290v1M247 292l-1 2M250 295h1M250 288h1M253 295h1M253 288h1M255 295h2M255 288h2M258 295h2M258 288h2M261 288h2v1"/>
<path d="M263 293v2h-2M263 290v2M659 281h49v20h-49zM664 293v2h1M664 290v2M665 288h-1v1M666 295h2M666 288h2M669 295h2M669 288h2M672 295h2M672 288h2"/>
<path d="M675 295h2M675 288h2M678 295h2M678 288h2M679 291v2M680 289l-1 1M680 294l1 1M681 295h2M681 288h2M682 287l-1 1M682 296l1 1M684 295h1"/>
<path d="M684 288h1M685 286h-2M686 286l1 1M686 297h-1M687 295h1M687 288h1M688 287l1 2M689 295l-2 1M690 295h1M690 288h1M690 290v1M690 292l-1 2"/>
<path d="M692 295h2M692 288h2M695 295h2M695 288h2M698 295h2M698 288h2M701 295h2M701 288h2M704 295h1M704 288h1"/>
</g>
<!-- layer: TOS_S2 -->
<path d="M413 44v-6l-2-1h-31l-1 1v19M126 152v-34l2-1h29l3 3v45M160 278v45l-3 3h-29l-2-2v-33" fill="none" stroke="#000" stroke-width=".6"/>
<g fill="#fff">
<path d="M177 50h8v7h-8z" fill-rule="evenodd"/>
<path d="M374 69h8v7h-8z" fill-rule="evenodd"/>
<path d="M110 190h9v7h-9z" fill-rule="evenodd"/>
<path d="M111 244h9v7h-9z" fill-rule="evenodd"/>
<path d="M540 482h9v8h-9z" fill-rule="evenodd"/>
<path d="M787 491h9v7h-9z" fill-rule="evenodd"/>
<path d="M542 531h9v8h-9z" fill-rule="evenodd"/>
<path d="M542 542h9v8h-9z" fill-rule="evenodd"/>
</g>
<text font-size="12.1" x="728" y="568">H310C10004</text>
<text font-size="11.3" x="643" y="27">W</text>
<g font-size="10.1">
<text x="36" y="26">見込み</text>
<text x="82" y="26">a</text>
<text x="107" y="26">b</text>
<text x="132" y="26">c</text>
<text x="157" y="26">ｄ</text>
<text x="575" y="27">呼称</text>
<text x="713" y="27">L</text>
<text x="758" y="27">e</text>
<text x="795" y="27">n</text>
<text x="378" y="32">A部詳細</text>
<text x="437" y="31">B部詳細</text>
<text x="40" y="36">NC95</text>
<text x="80" y="36">92</text>
<text x="105" y="36">67</text>
<text x="126" y="36">12.5</text>
<text x="155" y="36">26</text>
<text x="577" y="38">W16</text>
<text x="637" y="38">1644</text>
<text x="706" y="38">1596</text>
<text x="753" y="38">396</text>
<text x="795" y="38">4</text>
<text x="37" y="47">NC115</text>
<text x="77" y="47">110</text>
<text x="105" y="47">67</text>
<text x="126" y="47">21.5</text>
<text x="155" y="47">35</text>
<text x="577" y="49">W18</text>
<text x="637" y="49">1824</text>
<text x="706" y="49">1776</text>
<text x="753" y="49">126</text>
<text x="795" y="49">5</text>
<text x="37" y="58">NC140</text>
<text x="77" y="58">135</text>
<text x="105" y="58">67</text>
<text x="130" y="58">34</text>
<text x="151" y="58">47.5</text>
<text x="747" y="60">W-348</text>
<text x="795" y="60">2</text>
<text x="617" y="60">732≦Ｗ＜849</text>
<text x="37" y="69">NC156</text>
<text x="78" y="69">151</text>
<text x="103" y="69">101</text>
<text x="130" y="69">25</text>
<text x="151" y="69">55.5</text>
<text x="615" y="71">849≦Ｗ＜1299</text>
<text x="747" y="71">W-798</text>
<text x="795" y="71">3</text>
<text x="261" y="78">4-φ7.9</text>
<text x="315" y="78">深さ12</text>
<text x="462" y="78">4-φ7.9</text>
<text x="38" y="80">NC171</text>
<text x="77" y="80">166</text>
<text x="102" y="80">116</text>
<text x="130" y="80">25</text>
<text x="155" y="80">63</text>
<text x="516" y="78">貫通孔</text>
<text x="612" y="82">1299≦Ｗ＜1749</text>
<text x="705" y="82">W-48</text>
<text x="745" y="82">W-1248</text>
<text x="795" y="82">4</text>
<text x="37" y="91">NC180</text>
<text x="77" y="91">175</text>
<text x="102" y="91">125</text>
<text x="130" y="91">25</text>
<text x="151" y="91">67.5</text>
<text x="260" y="94">ジョイント金具取付孔</text>
<text x="462" y="92">ジョイント金具取付孔</text>
<text x="612" y="93">1749≦Ｗ＜2199</text>
<text x="745" y="93">W-1698</text>
<text x="795" y="93">5</text>
<text x="260" y="107">※注2</text>
<text x="461" y="105">※注2</text>
<text x="612" y="105">2199≦Ｗ≦2412</text>
<text x="745" y="104">W-2148</text>
<text x="795" y="104">6</text>
<text x="162" y="139">A部</text>
<text x="256" y="139">B部</text>
<text x="654" y="139">B部</text>
<text x="257" y="219">4-φ5 貫通孔</text>
<text x="523" y="219">n-φ5 貫通孔</text>
<text x="256" y="232">鬼目ナット取付孔（ブレーキ取付）</text>
<text x="522" y="231">躯体取付孔（ピッチ図参照）</text>
<text x="162" y="310">A部</text>
<text x="256" y="311">B部</text>
<text x="654" y="311">B部</text>
<text x="41" y="347">4-φ5深さ30以上</text>
<text x="40" y="360">枠組立孔</text>
<text x="43" y="381">【躯体取付孔ピッチ図】</text>
<text x="54" y="395">732≦W＜849</text>
<text x="200" y="395">1299≦W＜1749</text>
<text x="449" y="395">2199≦W≦2412</text>
<text x="451" y="472">注）1．加工図内の形材番号は最終枝番を</text>
<text x="479" y="485">使用する事。</text>
<text x="53" y="486">849≦W＜1299</text>
<text x="200" y="486">1749≦W＜2199</text>
<text x="467" y="498">2．NC95/115/140の場合、ジョイント金</text>
<text x="476" y="511">具取付孔は貫通孔とする。</text>
<text x="476" y="524">A、B部詳細を参照すること。</text>
</g>
<text font-size="8.9" x="576" y="82">特注</text>
<g font-size="8.1">
<text x="293" y="77">±0.05</text>
<text x="342" y="74">+1</text>
<text x="494" y="77">±0.05</text>
<text x="342" y="81">-0</text>
<text x="128" y="102">6</text>
<text x="105" y="139" transform="rotate(-90 105 139)">(c)</text>
<text x="200" y="164" transform="rotate(-90 200 164)">(d)</text>
<text x="635" y="174">80</text>
<text x="698" y="174">8</text>
<text x="87" y="223" transform="rotate(-90 87 223)">a</text>
<text x="201" y="225" transform="rotate(-90 201 225)">40</text>
<text x="106" y="231" transform="rotate(-90 106 231)">b</text>
<text x="225" y="267">8</text>
<text x="283" y="267">80</text>
<text x="201" y="285" transform="rotate(-90 201 285)">d</text>
<text x="106" y="311" transform="rotate(-90 106 311)">c</text>
<text x="136" y="344">24.4</text>
<text x="227" y="344">15</text>
<text x="691" y="344">15</text>
<text x="318" y="364">150</text>
<text x="595" y="364">150</text>
<text x="443" y="383">L</text>
<text x="461" y="383">=W-48</text>
<text x="100" y="437">(e)</text>
<text x="349" y="437">(e)</text>
<text x="722" y="437">(e)</text>
<text x="58" y="438">150</text>
<text x="139" y="438">150</text>
<text x="205" y="438">150</text>
<text x="247" y="438">450</text>
<text x="309" y="438">450</text>
<text x="364" y="438">150</text>
<text x="454" y="438">150</text>
<text x="496" y="438">450</text>
<text x="558" y="438">450</text>
<text x="620" y="438">450</text>
<text x="682" y="438">450</text>
<text x="737" y="438">150</text>
<text x="599" y="448">L</text>
<text x="102" y="457">L</text>
<text x="289" y="457">L</text>
<text x="58" y="530">150</text>
<text x="99" y="530">450</text>
<text x="139" y="529">(e)</text>
<text x="154" y="530">150</text>
<text x="205" y="530">150</text>
<text x="247" y="530">450</text>
<text x="309" y="530">450</text>
<text x="371" y="530">450</text>
<text x="411" y="529">(e)</text>
<text x="426" y="530">150</text>
<text x="110" y="549">L</text>
<text x="319" y="549">L</text>
<text x="712" y="556">戸先ブレーキ 枠 鴨居 加工図</text>
</g>
<g font-size="6.4">
<text x="105" y="227" transform="rotate(-90 105 227)">±0.2</text>
<text x="447" y="383">±0.5</text>
<text x="566" y="537">24/10/31</text>
<text x="587" y="537">靖超</text>
<text x="610" y="537">TJ-3086 NC140追加</text>
<text x="566" y="548">17/02/03</text>
<text x="587" y="548">高芳</text>
<text x="610" y="548">TJ-0056 裏面溝削除</text>
<text x="566" y="558">16/07/29</text>
<text x="587" y="558">孫挺</text>
<text x="610" y="558">TH-9963 新規出図</text>
</g>
<g font-size="6">
<text x="665" y="463">鴨居NC180</text>
<text x="714" y="463">MDF+HPJシート</text>
<text x="757" y="463">MD-07676</text>
<text x="665" y="474">鴨居NC171</text>
<text x="717" y="474">MDF+HPJシート</text>
<text x="758" y="474">MD-07675</text>
<text x="665" y="485">鴨居NC156</text>
<text x="717" y="485">MDF+HPJシート</text>
<text x="758" y="485">MD-07674</text>
<text x="665" y="496">鴨居NC140</text>
<text x="717" y="496">MDF+HPJシート</text>
<text x="758" y="496">MD-08614</text>
<text x="665" y="507">鴨居NC115</text>
<text x="717" y="507">MDF+HPJシート</text>
<text x="758" y="507">MD-07673</text>
<text x="666" y="518">鴨居NC95</text>
<text x="717" y="518">MDF+HPJシート</text>
<text x="758" y="518">MD-07672</text>
<text x="657" y="539">1/1</text>
<text x="682" y="539">16/06/24</text>
<text x="712" y="549">H310 １７ラシッサ V引違戸2枚建</text>
</g>
<g font-size="5">
<text x="713" y="538">梶原</text>
<text x="798" y="538">孫挺</text>
<text x="727" y="576">承認日：2024/11/29</text>
</g>
<g font-size="3.4">
<text x="734" y="538">鈴木荘右</text>
<text x="751" y="538">佐藤淳一</text>
<text x="774" y="538">佐藤淳一</text>
</g>
<g font-size="3">
<text x="553" y="539">-3</text>
<text x="553" y="549">-3</text>
</g>
</svg>
